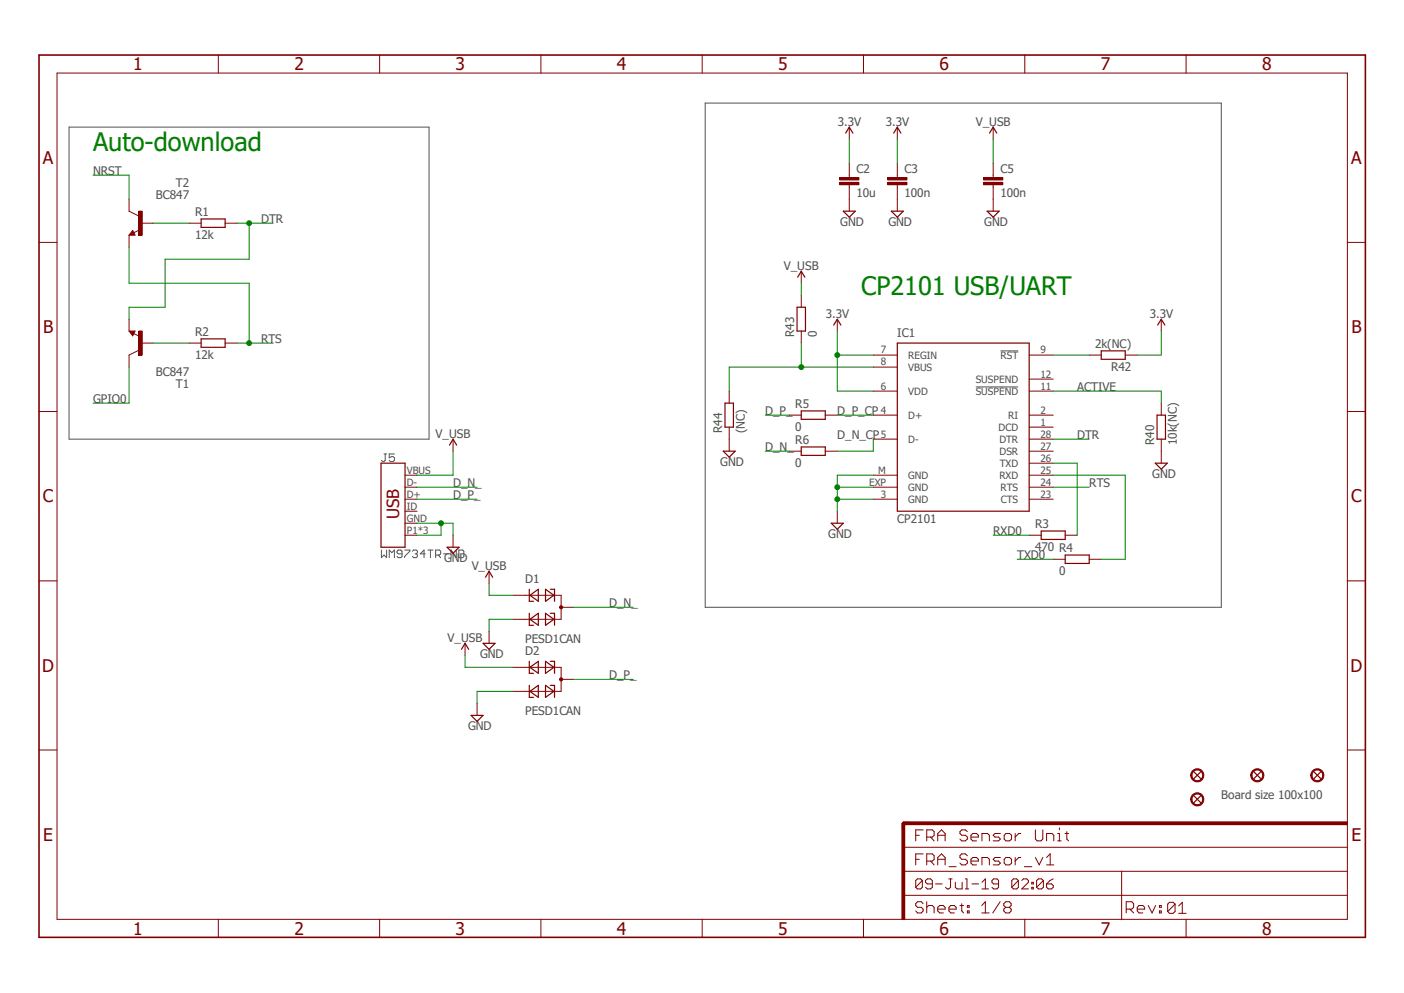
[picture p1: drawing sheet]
<svg xmlns="http://www.w3.org/2000/svg" width="297mm" height="210mm" viewBox="0 0 297 210" stroke-linecap="round" stroke-linejoin="round" font-family="sans-serif">
<path d="M7.9 11.3l281.2 187.3M289.1 11.3l-281.2 187.3" fill="none" stroke="#fff" stroke-width=".21"/>
<g fill="none" stroke="#505050" stroke-width=".21">
<path d="M14.6 26.9h76.2v66h-76.2zM149.2 21.8h109.2v106.6h-109.2zM211.7 74.2h3.7M81.2 96h.6M81.5 96v1.4l-.3 .2h-.2l-.3-.2M83.4 96h-1.1v.8l.6-.2h.2l.3 .2v.6l-.3 .2h-.5l-.3-.2M206.4 81.8h9M80.7 116.3v1.6l.5-.5 .6 .5v-1.6M82.3 117.9v-1.6l.6 .6 .5-.6v1.6M85 117.1h-.8l-.2-.2v-.3l.2-.3h.6l.2 .3v1.1l-.2 .2h-.6l-.2-.2M85.6 116.3h1.1v.3l-1.1 1.1v.2M87.2 116.6l.3-.3h.6l.2 .3v.3l-.2 .2"/>
<path d="M87.8 117.1h.3M88.1 117.1l.2 .3v.3l-.2 .2h-.6l-.3-.2M90 117.1h-1.1l.8-.8v1.6M90.5 116.3h1.1M91.1 116.3v1.6M92.2 117.4h.8l.2-.3v-.5l-.2-.3h-.8v1.6M92.7 117.4l.5 .5M93.8 117.1h1.1M96.5 116.3v1.6l-1.1-1.6v1.6M97.1 116.3h.8l.2 .3v1.1l-.2 .2h-.8z"/>
</g>
<path d="M28.3 70.1h-.7l.5 .7 .2-.5h-.4l.2 .2M189.8 72.6h27.9v35.5h-27.9z" fill="none" stroke="#800000" stroke-width=".25"/>
<g fill="none" stroke="#800000" stroke-width=".21">
<path d="M27.3 70h1.3l-.5 1zM28.3 70.5l1.2 .7M29.3 74.1l-2 1M184.7 75.1h5.1M184.7 77.6h5.1M217.7 75.1h5.1M184.7 82.7h5.1M184.7 87.8h5.1M184.7 92.9h5.1M217.7 82.7h5.1M217.7 87.8h5.1M217.7 92.9h5.1"/>
<path d="M217.7 80.2h5.1M217.7 90.3h5.1M217.7 95.4h5.1M217.7 98h5.1M184.7 105.6h5.1M184.7 100.5h5.1M184.7 103h5.1M217.7 105.6h5.1M217.7 100.5h5.1M217.7 103h5.1"/>
</g>
<path d="M29.3 70h.8v5.1h-.8z" fill-rule="evenodd" fill="#800000"/>
<path d="M27.3 44.7l2 1M28.1 48.7l.5 1h-1.3zM29.5 48.6l-1.2 .6M27.3 67.5v2.5M27.3 75.1v2.5M29.3 70h.8v5.1h-.8zM29.8 72.6h2.6" fill="none" stroke="#800000" stroke-width=".21"/>
<path d="M28.1 49.2l-.2 .3h.4l-.2-.5-.5 .6h.7" fill="none" stroke="#800000" stroke-width=".25"/>
<path d="M29.3 44.7h.8v5h-.8z" fill-rule="evenodd" fill="#800000"/>
<g fill="none" stroke="#800000" stroke-width=".21">
<path d="M179.7 37v.5M179.7 39.1v.5M27.3 42.1v2.6M27.3 49.7v2.6M29.3 44.7h.8v5h-.8zM29.8 47.2h2.6M40 47.2h2.5M47.6 47.2h2.6M40 72.6h2.5M47.6 72.6h2.6M167 87.8h2.5M167 95.4h2.5"/>
<path d="M174.6 87.8h2.5M174.6 95.4h2.5M177.1 108.1v2.6M217.7 113.2h2.6M222.8 118.3h2.5M225.3 113.2h2.6M230.4 118.3h2.6"/>
</g>
<path d="M42.5 46.3h5.1v1.8h-5.1zM42.5 71.7h5.1v1.7h-5.1zM169.5 86.9h5.1v1.8h-5.1zM169.5 94.5h5.1v1.8h-5.1zM175.9 110.7h2.5l-1.3 1.2zM220.3 112.3h5v1.8h-5zM225.3 117.4h5.1v1.8h-5.1z" fill="none" stroke="#800000" stroke-width=".25"/>
<path d="M177.6 38.6h4.1v.5h-4.1z" fill-rule="evenodd" fill="#800000"/>
<path d="M177.6 38.6h4.1v.5h-4.1z" fill="none" stroke="#800000" stroke-width=".21"/>
<path d="M177.6 37.5h4.1v.6h-4.1z" fill-rule="evenodd" fill="#800000"/>
<path d="M177.6 37.5h4.1v.6h-4.1zM179.7 34.5v2.5M179.7 39.6v2.5M189.8 37v.5M189.8 39.1v.5" fill="none" stroke="#800000" stroke-width=".21"/>
<path d="M187.8 38.6h4.1v.5h-4.1z" fill-rule="evenodd" fill="#800000"/>
<path d="M187.8 38.6h4.1v.5h-4.1z" fill="none" stroke="#800000" stroke-width=".21"/>
<path d="M187.8 37.5h4.1v.6h-4.1z" fill-rule="evenodd" fill="#800000"/>
<path d="M187.8 37.5h4.1v.6h-4.1zM189.8 34.5v2.5M189.8 39.6v2.5M210.1 37v.5M210.1 39.1v.5" fill="none" stroke="#800000" stroke-width=".21"/>
<path d="M208.1 38.6h4v.5h-4z" fill-rule="evenodd" fill="#800000"/>
<path d="M208.1 38.6h4v.5h-4z" fill="none" stroke="#800000" stroke-width=".21"/>
<path d="M208.1 37.5h4v.6h-4z" fill-rule="evenodd" fill="#800000"/>
<path d="M208.1 37.5h4v.6h-4zM210.1 34.5v2.5M210.1 39.6v5.1M179.7 42.1v2.6M189.8 42.1v2.6" fill="none" stroke="#800000" stroke-width=".21"/>
<path d="M178.4 44.7h2.5l-1.2 1.2zM188.6 44.7h2.5l-1.3 1.2zM208.8 44.7h2.6l-1.3 1.2z" fill="none" stroke="#800000" stroke-width=".25"/>
<path d="M190.8 174.1h.6v20.3h-.6z" fill-rule="evenodd" fill="#800000"/>
<path d="M190.8 174.1h.6v20.3h-.6z" fill="none" stroke="#800000" stroke-width=".21"/>
<path d="M191.1 173.8h93.9v.6h-93.9z" fill-rule="evenodd" fill="#800000"/>
<g fill="none" stroke="#800000" stroke-width=".21">
<path d="M12.1 15.5h272.9v178.9h-272.9zM46.2 11.6v3.9M80.3 11.6v3.9M114.4 11.6v3.9M148.5 11.6v3.9M182.7 11.6v3.9M216.8 11.6v3.9M250.9 11.6v3.9M179.7 26.9v2.5M189.8 26.9v2.5M8.3 51.3h3.8M169.5 57.4v2.5"/>
<path d="M285 51.3h3.8M169.5 62.4v2.6M169.5 70v2.6M177.1 67.5v2.5M230.4 75.1h2.6M238 75.1h2.6M245.7 67.5v2.5M8.3 87h3.8M154.3 82.7v2.6M154.3 90.3v5.1M245.7 85.3v2.5M245.7 92.9v5.1"/>
<path d="M285 87h3.8M8.3 122.9h3.8M108.5 125.9h10.2v5.1h-10.2M118.7 128.4h2.5M285 122.9h3.8M8.3 158.6h3.8M285 158.6h3.8M191.1 173.8h93.9v.6h-93.9zM191.1 179.2h93.9M193.7 176.7h.8M195.3 175.5h-1.6v2.3M196 177h1.2l.4-.3v-.8l-.4-.4h-1.2v2.3"/>
<path d="M196.8 177l.8 .8M198.4 177.8v-1.5l.8-.8 .7 .8v1.5M198.4 176.7h1.5M204.6 175.9l-.4-.4h-.7l-.4 .4v.4l.4 .4h.7l.4 .3v.5l-.4 .3h-.7l-.4-.3M205.4 177h1.6v-.3l-.4-.4h-.8l-.4 .4v.8l.4 .3h.8M207.7 177.8v-1.5h1.2l.4 .4v1.1M211.6 176.3h-1.1l-.4 .4 .4 .3h.7l.4 .5-.4 .3h-1.1M212.4 176.7l.4-.4h.8l.4 .4v.8l-.4 .3h-.8l-.4-.3zM214.8 176.3v1.5M215.9 176.3h-.4l-.7 .7M219 175.5v2l.4 .3h.8l.4-.3v-2M221.4 177.8v-1.5h1.1l.4 .4v1.1"/>
<path d="M223.7 177.8h.8M223.7 176.3h.4v1.5M224.1 175.1v.4M225.3 176.3h.8M225.7 175.9v1.6l.4 .3M46.2 194.4v3.8M80.3 194.4v3.8M114.4 194.4v3.8M148.5 194.4v3.8M182.7 194.4v3.8M191.1 189.4h93.9M191.1 184.3h93.9"/>
<path d="M193.7 181.7h.8M195.1 186.2l-.3-.3h-.7l-.4 .3v1.5M195.1 186.2v1.5l-.3 .3h-.7l-.4-.3M195.1 186.2l-1.4 1.5M195.3 180.6h-1.6v2.3M195.3 191.1l-.4-.4h-.8l-.4 .4v.4l.4 .4h.8l.4 .4v.4l-.4 .4h-.8l-.4-.4M196 182.1h1.2l.4-.4v-.7l-.4-.4h-1.2v2.3M196 190.7v2.4M196 191.9l.4-.4h.8l.4 .4v1.2M196.8 182.1l.8 .8M197.2 186.9h-1l-.4-.3v-.4l.4-.3h.6l.4 .3v1.5l-.4 .3h-.6l-.4-.3M197.9 186.9h1.4"/>
<path d="M198.4 181.7h1.5M198.4 182.9v-1.5l.8-.8 .7 .8v1.5M198.4 192.3h1.5v-.4l-.3-.4h-.8l-.4 .4v.8l.4 .4h.8M200.7 185.9h.7M200.7 183.3h1.6M200.7 192.3h1.6v-.4l-.4-.4h-.8l-.4 .4v.8l.4 .4h.8M201.1 185.9v1.8l-.4 .3h-.3l-.4-.3M202.1 186.6v1.1l.4 .3h1v-1.4M203.1 191.5h.7M203.5 191.1v1.6l.3 .4M204.2 185.9h.4v2.1M204.2 188h.7"/>
<path d="M204.6 181l-.4-.4h-.7l-.4 .4v.4l.4 .3h.7l.4 .4v.4l-.4 .4h-.7l-.4-.4M204.6 191.5h.4v.4h-.4zM204.6 192.7h.4v.4h-.4zM205.4 182.1h1.6v-.4l-.4-.3h-.8l-.4 .3v.8l.4 .4h.8M205.6 186.9h1.5M207.7 191.5l.7-.8v2.4M207.7 193.1h1.6M207.7 182.9v-1.5h1.2l.4 .3v1.2M207.7 188h1.4M207.7 186.6l.7-.7v2.1M211.2 186.9h-1l-.4-.3v-.4l.4-.3h.7l.3 .3v1.5l-.3 .3h-.7l-.4-.3M211.6 190.7l-1.6 2.4"/>
<path d="M211.6 181.4h-1.1l-.4 .3 .4 .4h.7l.4 .4-.4 .4h-1.1M212.4 181.7l.4-.3h.8l.4 .3v.8l-.4 .4h-.8l-.4-.4zM212.8 191.9l-.5 .4v.4l.5 .4h.7l.4-.4v-.4l-.4-.4M212.8 191.9l-.5-.4v-.4l.5-.4h.7l.4 .4v.4l-.4 .4M212.8 191.9h.7M214.8 181.4v1.5M215.4 186.2l-.3-.3h-.7l-.4 .3v1.5M215.4 186.2v1.5l-.3 .3h-.7l-.4-.3M215.4 186.2l-1.4 1.5M215.9 181.4h-.4l-.7 .7M216.2 186.2l.3-.3h.7l.4 .3v.4l-1.4 1.4h1.4M216.7 183.3h1.6"/>
<path d="M216.8 194.4v3.8M218.3 187.7h.3v.3h-.3zM218.3 186.6h.3v.3h-.3zM219 181.4l.8 1.5 .8-1.5M220.7 186.2l-.4-.3h-.6l-.4 .3v1.5M220.7 186.2v1.5l-.4 .3h-.6l-.4-.3M220.7 186.2l-1.4 1.5M221.4 182.9h1.5M221.4 181.4l.8-.8v2.3M221.4 186.9h1.1l.3 .4v.4l-.3 .3h-.8l-.3-.3zM222.8 185.9l-.7 .3-.7 .7M237.3 184.3v10.2"/>
<path d="M238.3 192.3h1.1l.4-.4v-.8l-.4-.4h-1.1v2.4M239 192.3l.8 .8M240.6 192.3h1.5v-.4l-.3-.4h-.8l-.4 .4v.8l.4 .4h.8M242.9 191.5l.8 1.6 .8-1.6M245.3 192.7h.4v.4h-.4zM245.3 191.5h.4v.4h-.4zM248.6 191.2l-.4-.4h-.8l-.4 .4v1.6M248.6 191.2v1.6l-.4 .4h-.8l-.4-.4M248.6 191.2l-1.6 1.6M249.3 193.2h1.6M249.3 191.6l.8-.8v2.4M250.9 194.4v3.8"/>
</g>
<path d="M192.4 174.1h-1.3v1.3" fill="none" stroke="#800000" stroke-width=".64"/>
<path d="M8.3 11.6h280.5v186.6h-280.5z" fill="none" stroke="#800000" stroke-width=".34"/>
<g fill="none" stroke="#800000" stroke-width=".25">
<path d="M178.9 28.2l.8-1.3 .7 1.3M189.1 28.2l.7-1.3 .8 1.3M168.7 58.6l.8-1.2 .8 1.2M168.6 65h1.8v5h-1.8zM176.4 68.7l.7-1.2 .8 1.2M233 74.2h5v1.8h-5zM244.9 68.7l.8-1.2 .7 1.2M153 95.4h2.5l-1.2 1.3zM153.4 85.3h1.8v5h-1.8zM244.4 98h2.5l-1.2 1.2zM244.8 87.8h1.7v5.1h-1.7zM112 124.6v2.6h.9"/>
<path d="M112 129.7v2.5h.9M112.1 131l1.8-1.3v2.5zM112.1 125.9l1.8-1.3v2.6zM115.4 124.6l1.8 1.3-1.8 1.3zM115.4 129.7l1.8 1.3-1.8 1.2zM116.4 124.6h.9v2.6M116.4 129.7h.9v2.5"/>
</g>
<circle cx="118.7" cy="128.4" r=".33" fill="#800000"/>
<g fill="none" stroke="#800000" stroke-width=".21">
<path d="M108.5 141.1h10.2v5.1h-10.2M118.7 143.7h2.5"/>
<circle cx="118.7" cy="128.4" r=".33"/>
</g>
<path d="M112 139.9v2.5h.9M115.4 139.9l1.8 1.2-1.8 1.3zM116.4 139.9h.9v2.5M112 144.9v2.6h.9M112.1 146.2l1.8-1.3v2.6zM112.1 141.1l1.8-1.2v2.5zM115.4 144.9l1.8 1.3-1.8 1.3zM116.4 144.9h.9v2.6" fill="none" stroke="#800000" stroke-width=".25"/>
<circle cx="118.7" cy="143.7" r=".33" fill="#800000"/>
<g fill="none" stroke="#800000" stroke-width=".21">
<path d="M210.1 26.9v2.5M95.8 92.9v2.5M85.7 105.6h2.5M85.7 103h2.5M85.7 100.5h2.5M85.7 110.7h2.5M85.7 108.1h2.5M85.7 113.2h2.5M95.8 113.2v2.5M98.4 136.1v2.5M103.5 120.8v2.6M103.5 133.5v2.6"/>
<path d="M100.9 148.8v2.5"/>
<circle cx="118.7" cy="143.7" r=".33"/>
</g>
<path d="M209.3 28.2l.8-1.3 .8 1.3M80.6 98h5.1v17.7h-5.1zM95.1 94.1l.7-1.2 .8 1.2M94.6 115.7h2.5l-1.3 1.3zM97.6 137.3l.8-1.2 .7 1.2M102.2 136.1h2.5l-1.2 1.2zM102.7 122.1l.8-1.3 .7 1.3M99.7 151.3h2.5l-1.3 1.3zM265.2 163.2l1.5 1.5M266.7 163.2l-1.5 1.5" fill="none" stroke="#800000" stroke-width=".25"/>
<path d="M264.9 163.1a1.4 1.4 0 0 1 2.3 .1 1.4 1.4 0 0 1-.8 2.1 1.4 1.4 0 0 1-1.8-1.3h.2a1.13 1.13 0 0 1 1.6-1.1 1.13 1.13 0 0 1 .4 1.9 1.13 1.13 0 0 1-1.9-.4l-.1-.4h-.2z" fill-rule="evenodd" fill="#800000"/>
<path d="M264.9 163.1a1.4 1.4 0 0 1 2.3 .1 1.4 1.4 0 0 1-.8 2.1 1.4 1.4 0 0 1-1.8-1.3h.2a1.13 1.13 0 0 1 1.6-1.1 1.13 1.13 0 0 1 .4 1.9 1.13 1.13 0 0 1-1.9-.4l-.1-.4h-.2z" fill="none" stroke="#800000" stroke-width=".21"/>
<path d="M252.5 168.3l1.5 1.5M254 168.3l-1.5 1.5" fill="none" stroke="#800000" stroke-width=".25"/>
<path d="M252.2 168.1a1.4 1.4 0 0 1 2.3 .2 1.4 1.4 0 0 1-.8 2.1 1.4 1.4 0 0 1-1.8-1.4h.2a1.13 1.13 0 0 1 1.6-1 1.13 1.13 0 0 1 .4 1.8 1.13 1.13 0 0 1-1.9-.3l-.1-.5h-.2z" fill-rule="evenodd" fill="#800000"/>
<path d="M252.2 168.1a1.4 1.4 0 0 1 2.3 .2 1.4 1.4 0 0 1-.8 2.1 1.4 1.4 0 0 1-1.8-1.4h.2a1.13 1.13 0 0 1 1.6-1 1.13 1.13 0 0 1 .4 1.8 1.13 1.13 0 0 1-1.9-.3l-.1-.5h-.2z" fill="none" stroke="#800000" stroke-width=".21"/>
<path d="M277.9 163.2l1.5 1.5M279.4 163.2l-1.5 1.5" fill="none" stroke="#800000" stroke-width=".25"/>
<path d="M277.6 163.1a1.4 1.4 0 0 1 2.3 .1 1.4 1.4 0 0 1-.8 2.1 1.4 1.4 0 0 1-1.8-1.3h.2a1.13 1.13 0 0 1 1.6-1.1 1.13 1.13 0 0 1 .4 1.9 1.13 1.13 0 0 1-1.9-.4l-.1-.4h-.2z" fill-rule="evenodd" fill="#800000"/>
<path d="M277.6 163.1a1.4 1.4 0 0 1 2.3 .1 1.4 1.4 0 0 1-.8 2.1 1.4 1.4 0 0 1-1.8-1.3h.2a1.13 1.13 0 0 1 1.6-1.1 1.13 1.13 0 0 1 .4 1.9 1.13 1.13 0 0 1-1.9-.4l-.1-.4h-.2z" fill="none" stroke="#800000" stroke-width=".21"/>
<path d="M252.5 163.2l1.5 1.5M254 163.2l-1.5 1.5" fill="none" stroke="#800000" stroke-width=".25"/>
<path d="M252.2 163.1a1.4 1.4 0 0 1 2.3 .1 1.4 1.4 0 0 1-.8 2.1 1.4 1.4 0 0 1-1.8-1.3h.2a1.13 1.13 0 0 1 1.6-1.1 1.13 1.13 0 0 1 .4 1.9 1.13 1.13 0 0 1-1.9-.4l-.1-.4h-.2z" fill-rule="evenodd" fill="#800000"/>
<path d="M252.2 163.1a1.4 1.4 0 0 1 2.3 .1 1.4 1.4 0 0 1-.8 2.1 1.4 1.4 0 0 1-1.8-1.3h.2a1.13 1.13 0 0 1 1.6-1.1 1.13 1.13 0 0 1 .4 1.9 1.13 1.13 0 0 1-1.9-.4l-.1-.4h-.2z" fill="none" stroke="#800000" stroke-width=".21"/>
<path d="M32.4 47.2h7.6M50.2 47.2h7.6M52.7 47.2v7.6h-17.8v10.2h-7.6v2.5M32.4 72.6h7.6" fill="none" stroke="#008000" stroke-width=".21"/>
<circle cx="52.7" cy="47.2" r=".51" fill="#008000"/>
<g fill="none" stroke="#008000" stroke-width=".21">
<path d="M27.3 52.3v7.6h25.4v12.7M50.2 72.6h7.6M222.8 92.9h7.6"/>
<circle cx="52.7" cy="47.2" r=".51"/>
</g>
<circle cx="52.7" cy="72.6" r=".51" fill="#008000"/>
<g fill="none" stroke="#008000" stroke-width=".21">
<path d="M19.7 37h7.6v5.1M27.3 77.6v7.7h-7.6M177.1 87.8h7.6M184.7 92.9v2.5h-7.6M184.7 105.6h-7.6v2.5M184.7 100.5h-7.6v2.5M222.8 103h7.6"/>
<circle cx="52.7" cy="72.6" r=".51"/>
</g>
<circle cx="177.1" cy="105.6" r=".51" fill="#008000"/>
<g fill="none" stroke="#008000" stroke-width=".21">
<path d="M184.7 103h-7.6v2.6"/>
<circle cx="177.1" cy="105.6" r=".51"/>
</g>
<circle cx="177.1" cy="103" r=".51" fill="#008000"/>
<g fill="none" stroke="#008000" stroke-width=".21">
<path d="M88.2 110.7h7.6v2.5M93.3 110.7v2.5h-5.1M108.5 131h-5v2.5M108.5 146.2h-7.6v2.6"/>
<circle cx="177.1" cy="103" r=".51"/>
</g>
<circle cx="93.3" cy="110.7" r=".51" fill="#008000"/>
<g fill="none" stroke="#008000" stroke-width=".21">
<path d="M169.5 72.6v5M184.7 77.6h-30.4v5.1M222.8 75.1h7.6M222.8 98h5.1v15.2M222.8 82.7h22.9v2.6M210.1 113.2h7.6M215.2 118.3h7.6M222.8 100.5h15.2v17.8h-5"/>
<circle cx="93.3" cy="110.7" r=".51"/>
</g>
<circle cx="169.5" cy="77.6" r=".51" fill="#008000"/>
<g fill="none" stroke="#008000" stroke-width=".21">
<path d="M179.7 29.4v5.1M189.8 29.4v5.1M177.1 75.1h7.6M177.1 70v12.7h7.6M245.7 70v5.1h-5.1"/>
<circle cx="169.5" cy="77.6" r=".51"/>
</g>
<circle cx="177.1" cy="75.1" r=".51" fill="#008000"/>
<g fill="none" stroke="#008000" stroke-width=".21">
<path d="M210.1 29.4v5.1M169.5 59.9v2.5M95.8 95.4v5.1h-7.6M161.9 87.8h5.1M161.9 95.4h5.1M88.2 105.6h12.7M88.2 103h12.7M98.4 138.6v2.5h10.1M103.5 123.4v2.5h5M121.2 128.4h12.7M121.2 143.7h12.7"/>
<circle cx="177.1" cy="75.1" r=".51"/>
</g>
<g font-size="5.4" fill="#008000">
<text x="19.7" y="32">Auto-download</text>
<text x="182.2" y="62.4">CP2101 USB/UART</text>
</g>
<g font-size="3.7" fill="#800000">
<text x="28.2" y="14.9">1</text>
<text x="62.3" y="14.9">2</text>
<text x="96.4" y="14.9">3</text>
<text x="130.5" y="14.9">4</text>
<text x="164.6" y="14.9">5</text>
<text x="198.8" y="14.9">6</text>
<text x="232.9" y="14.9">7</text>
<text x="267" y="14.9">8</text>
<text x="9.1" y="34.7">A</text>
<text x="285.8" y="34.7">A</text>
<text x="9.1" y="70.5">B</text>
<text x="285.9" y="70.5">B</text>
<text x="9.1" y="106.3">C</text>
<text x="285.8" y="106.3">C</text>
<text x="8.9" y="142.1">D</text>
<text x="285.7" y="142.1">D</text>
<text x="9.1" y="177.8">E</text>
<text x="285.9" y="177.8">E</text>
<text x="28.2" y="197.7">1</text>
<text x="62.3" y="197.7">2</text>
<text x="96.4" y="197.7">3</text>
<text x="130.5" y="197.7">4</text>
<text x="164.6" y="197.7">5</text>
<text x="198.8" y="197.7">6</text>
<text x="232.9" y="197.7">7</text>
<text x="267" y="197.7">8</text>
</g>
<text font-size="3.6" fill="#800000" x="84.4" y="109.8" transform="rotate(-90 84.4 109.8)">USB</text>
<g font-size="2.5" fill="#505050">
<text x="177.2" y="26.6">3.3V</text>
<text x="187.4" y="26.6">3.3V</text>
<text x="206.4" y="26.6">V_USB</text>
<text x="19.7" y="37">NRST</text>
<text x="37.2" y="39.6">T2</text>
<text x="181.2" y="41.7">10u</text>
<text x="181.2" y="36.7">C2</text>
<text x="191.4" y="41.7">100n</text>
<text x="191.4" y="36.7">C3</text>
<text x="211.6" y="41.7">100n</text>
<text x="211.6" y="36.7">C5</text>
<text x="33" y="42.1">BC847</text>
<text x="41.3" y="45.7">R1</text>
<text x="55.2" y="47.2">DTR</text>
<text x="177.8" y="47.8">GND</text>
<text x="187.9" y="47.8">GND</text>
<text x="208.2" y="47.8">GND</text>
<text x="41.3" y="50.5">12k</text>
<text x="165.8" y="57.1">V_USB</text>
<text x="41.3" y="71.1">R2</text>
<text x="168" y="71.3" transform="rotate(-90 168 71.3)">R43</text>
<text x="172.8" y="71.3" transform="rotate(-90 172.8 71.3)">0</text>
<text x="174.7" y="67.3">3.3V</text>
<text x="189.8" y="71.3">IC1</text>
<text x="243.2" y="67.3">3.3V</text>
<text x="41.3" y="75.9">12k</text>
<text x="55.2" y="72.6">RTS</text>
<text x="231.7" y="73.6">2k(NC)</text>
<text x="33" y="79.4">BC847</text>
<text x="37.2" y="82">T1</text>
<text x="227.9" y="82.7">ACTIVE</text>
<text x="235" y="78.4">R42</text>
<text x="19.7" y="85.3">GPIO0</text>
<text x="161.9" y="87.8">D_P_</text>
<text x="168.2" y="86.3">R5</text>
<text x="177.1" y="87.8">D_P_CP</text>
<text x="92.2" y="92.6">V_USB</text>
<text x="152.8" y="91.6" transform="rotate(-90 152.8 91.6)">R44</text>
<text x="157.6" y="91.6" transform="rotate(-90 157.6 91.6)">(NC)</text>
<text x="161.9" y="95.4">D_N_</text>
<text x="168.2" y="91.1">0</text>
<text x="168.2" y="93.9">R6</text>
<text x="177.1" y="92.9">D_N_CP</text>
<text x="227.9" y="92.9">DTR</text>
<text x="244.2" y="94.2" transform="rotate(-90 244.2 94.2)">R40</text>
<text x="249" y="94.2" transform="rotate(-90 249 94.2)">10k(NC)</text>
<text x="152.4" y="98.6">GND</text>
<text x="168.2" y="98.7">0</text>
<text x="243.8" y="101.1">GND</text>
<text x="95.8" y="105.6">D_P_</text>
<text x="95.8" y="103">D_N_</text>
<text x="230.4" y="103">RTS</text>
<text x="175.2" y="113.8">GND</text>
<text x="189.8" y="110.7">CP2101</text>
<text x="210.1" y="113.2">RXD0</text>
<text x="219" y="111.7">R3</text>
<text x="93.9" y="118.9">GND</text>
<text x="215.2" y="118.3">TXD0</text>
<text x="219" y="116.5">470 R4</text>
<text x="99.8" y="120.6">V_USB</text>
<text x="111.1" y="123.4">D1</text>
<text x="224.1" y="121.6">0</text>
<text x="128.9" y="128.4">D_N_</text>
<text x="94.7" y="135.8">V_USB</text>
<text x="111.1" y="136.1">PESD1CAN</text>
<text x="101.6" y="139.2">GND</text>
<text x="111.1" y="138.6">D2</text>
<text x="128.9" y="143.7">D_P_</text>
<text x="99" y="154.5">GND</text>
<text x="111.1" y="151.3">PESD1CAN</text>
<text x="258.4" y="169">Board size 100x100</text>
</g>
<g font-size="2.1" fill="#505050">
<text x="186.3" y="74.8">7</text>
<text x="186.3" y="77.3">8</text>
<text x="192.2" y="75.9">REGIN</text>
<text x="211.7" y="75.9">RST</text>
<text x="220.1" y="74.8">9</text>
<text x="186.3" y="82.4">6</text>
<text x="192.2" y="83.5">VDD</text>
<text x="192.2" y="78.4">VBUS</text>
<text x="206.4" y="80.9">SUSPEND</text>
<text x="206.4" y="83.5">SUSPEND</text>
<text x="220.1" y="79.8">12</text>
<text x="220.1" y="82.4">11</text>
<text x="186.3" y="87.5">4</text>
<text x="192.2" y="88.6">D+</text>
<text x="213.3" y="88.6">RI</text>
<text x="220.1" y="87.5">2</text>
<text x="186.3" y="92.5">5</text>
<text x="192.2" y="93.6">D-</text>
<text x="211.2" y="91.1">DCD</text>
<text x="211.4" y="93.6">DTR</text>
<text x="220.1" y="90">1</text>
<text x="220.1" y="92.5">28</text>
<text x="220.1" y="95.1">27</text>
<text x="86.1" y="100.2">VBUS</text>
<text x="185.8" y="100.2">M</text>
<text x="192.2" y="101.3">GND</text>
<text x="211.4" y="101.3">RXD</text>
<text x="211.5" y="96.2">DSR</text>
<text x="211.5" y="98.7">TXD</text>
<text x="220.1" y="97.6">26</text>
<text x="220.1" y="100.2">25</text>
<text x="86.1" y="105.2">D+</text>
<text x="86.1" y="102.7">D-</text>
<text x="86.1" y="107.8">ID</text>
<text x="183.9" y="102.7">EXP</text>
<text x="186.3" y="105.2">3</text>
<text x="192.2" y="106.3">GND</text>
<text x="192.2" y="103.8">GND</text>
<text x="211.7" y="103.8">RTS</text>
<text x="211.7" y="106.3">CTS</text>
<text x="220.1" y="102.7">24</text>
<text x="220.1" y="105.2">23</text>
<text x="86.1" y="110.3">GND</text>
<text x="86.1" y="112.9">P1*3</text>
</g>
</svg>
